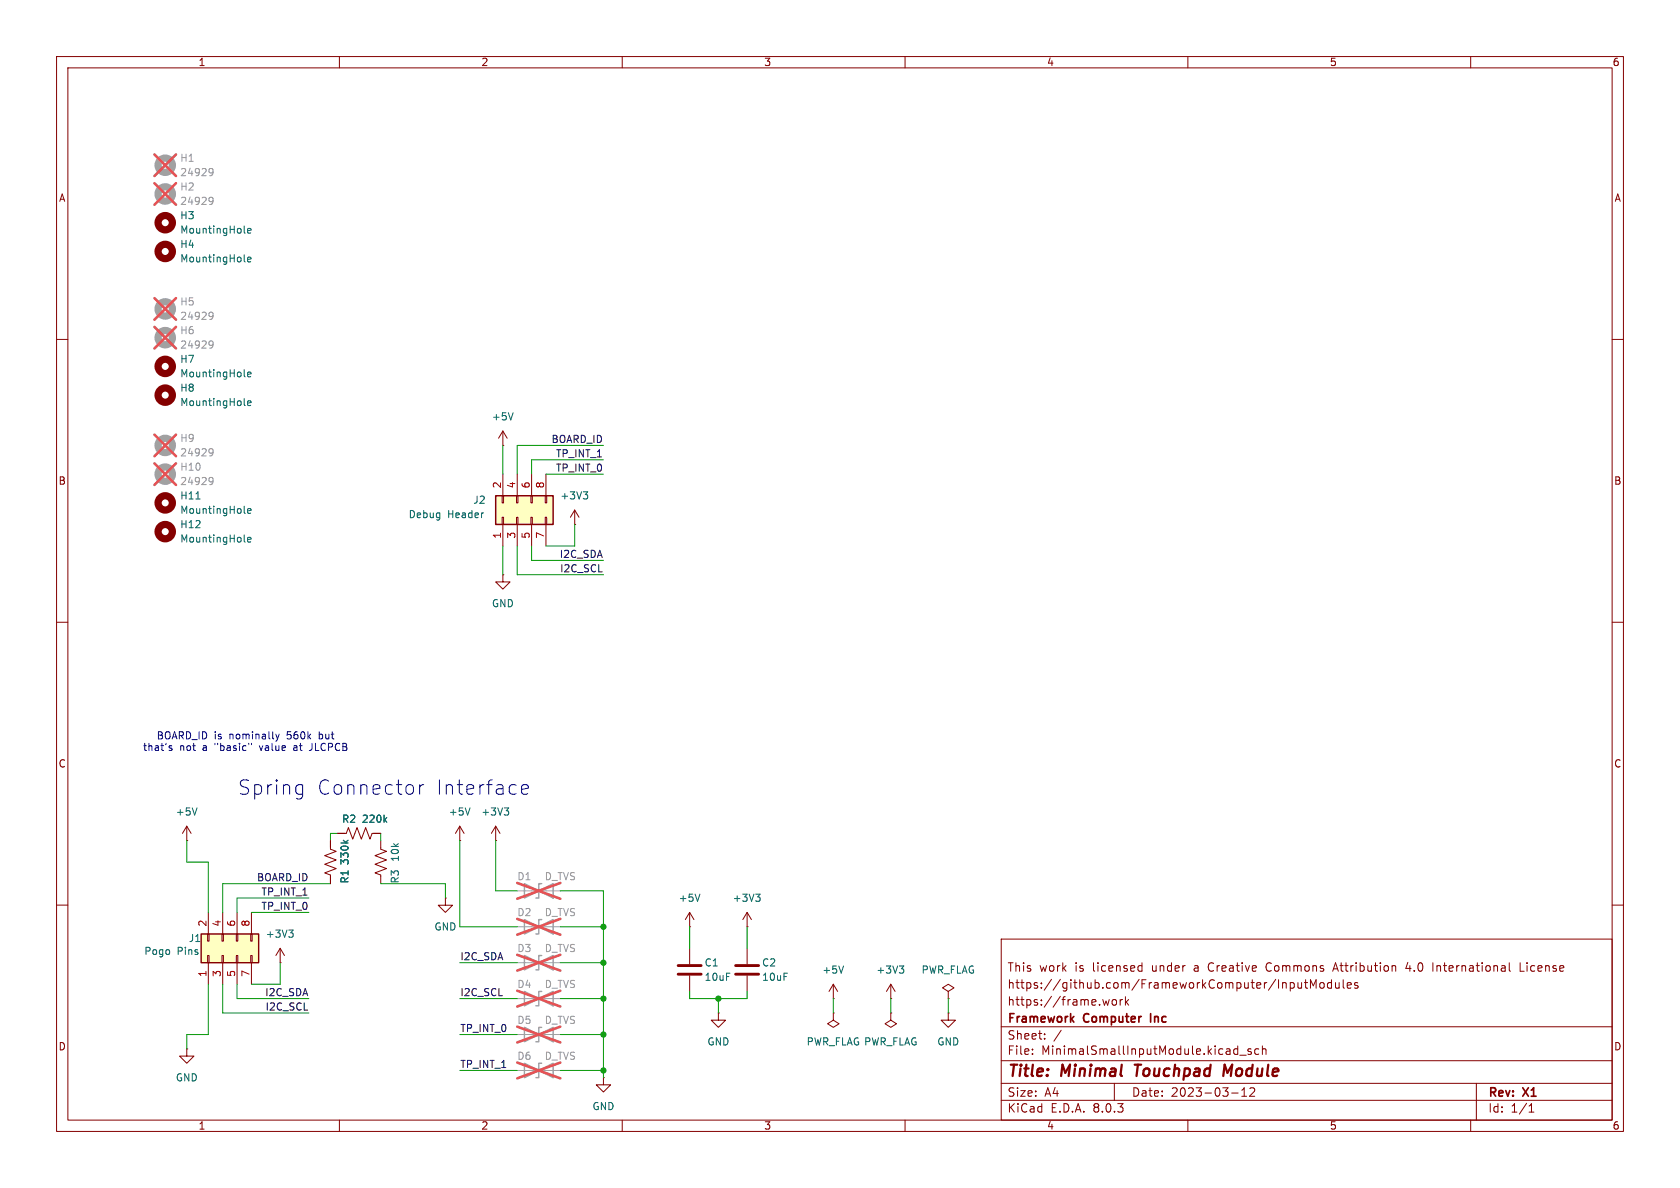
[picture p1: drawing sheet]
<svg xmlns="http://www.w3.org/2000/svg" width="297mm" height="210mm" viewBox="0 0 297 210" stroke-linecap="round" stroke-linejoin="round" font-family="sans-serif">
<g fill="none" stroke="#840000" stroke-width=".18">
<path d="M10 10h277v190h-277zM12 12h273v186h-273zM60 10v2M110 10v2M160 10v2M210 10v2M260 10v2M10 60h2M285 60h2M101.6 92.7h.1M101.6 90.2l-.8 1.2M101.6 90.2v2.5"/>
<path d="M101.6 90.2l.8 1.2M10 110h2M88.9 101.6v1.3h1.3l-1.3 1.2-1.3-1.2h1.3M88.9 101.6h.1M285 110h2M10 160h2M33 148.6h.1M33 146.1l-.7 1.2M33 146.1v2.5M33 146.1l.8 1.2M58.4 148.6v1.5l1 .4-2 .8 2 .7-2 .8 2 .7-2 .8 1 .4v1.5M59.7 147.3h1.5l.4-1 .8 2 .7-2 .8 2 .7-2 .8 2 .4-1h1.5"/>
<path d="M67.3 148.6v1.5l1 .4-2 .8 2 .7-2 .8 2 .7-2 .8 1 .4v1.5M78.7 158.8v1.2h1.3l-1.3 1.3-1.2-1.3h1.2M78.7 158.8h.1M81.3 148.6h.1M81.3 146.1l-.8 1.2M81.3 146.1v2.5M81.3 146.1l.7 1.2M87.6 148.6h.1M87.6 146.1l-.7 1.2M87.6 146.1v2.5M87.6 146.1l.8 1.2M285 160h2"/>
<path d="M121.9 163.8h.1M121.9 161.3l-.7 1.3M121.9 161.3v2.5M121.9 167.6v2.8M121.9 172.5v2.8M121.9 161.3l.8 1.3M127 179.1v1.2h1.3l-1.3 1.3-1.3-1.3h1.3M127 179.1h.1M132.1 163.8h.1M132.1 161.3l-.8 1.3M132.1 161.3v2.5M132.1 167.6v2.8"/>
<path d="M132.1 172.5v2.8M132.1 161.3l.7 1.3M147.3 179.1v1.2l1 .7-1 .6-1-.6 1-.7M147.3 179.1h.1M147.3 176.5h.1M147.3 174l-.7 1.3M147.3 174v2.5M147.3 174l.8 1.3M157.5 176.5h.1M157.5 179.1v1.2l1 .7-1 .6-1-.6 1-.7M157.5 179.1h.1M157.5 174l-.8 1.3"/>
<path d="M157.5 174v2.5M157.5 174l.7 1.3M167.6 175.3l1.1-.7-1.1-.6-1 .6 1 .7v1.2M167.6 176.5h.1M167.6 179.1v1.2h1.3l-1.3 1.3-1.2-1.3h1.2M167.6 179.1h.1M177 166h108v32h-108zM196.1 176.7l-.3 1-.3-.7-.3 .7M196.7 176.8l.2-.1 .4 .1 .1 .6-.2 .2-.3 .1-.2-.1zM198 176.7v1M198.5 176.7l-.3 .1-.2 .2M199 176.2v1.5"/>
<path d="M199.1 177.1l.4 .6M199.5 176.7l-.5 .6M201.5 170.7l.4 .1M201.9 170.2v1.5M201.9 171.6l-.4 .1M224 170.4l-.2 .4 .2 .7M228.2 173.7l.5 .1 .1 .2-.1 .6-.5 .1M229.5 173.7v.9l.4 .1 .2-.1M230.1 173.7v1M230.6 173.7h.6M230.8 173.2v1.3l.4 .2M231.7 174.7v-1.5l.5 1.1 .5-1.1v1.5"/>
<path d="M233.5 173.8l.3-.1 .3 .3v.4l-.3 .3-.3-.1-.2-.2v-.4zM235.4 173.8l-.4-.1-.3 .3v.4l.1 .2h.6M235.4 173.2v1.5M235.7 171.3h.8M236.1 173.7l.1 .9 .3 .1 .2-.1M236.1 170.2l-.5 1.5M236.7 173.7v1M237.5 173.2v1.3l.2 .2M238.2 174.2l.7-.1-.1-.3-.4-.1-.2 .2v.7h.6M240 173.8l-.3-.1-.2 .2v.2l.5 .2v.3h-.5M246.5 170.7l.2 .2v.8M248.9 170.1l-.4 1.1h1"/>
<path d="M253.3 170.2v1.5M266.8 170.2v1.3l.2 .2M268.7 170.2v1.5h.8M33 185.4v1.3h1.3l-1.3 1.3-1.3-1.3h1.3M33 185.4h.1M60 198v2M110 198v2M160 198v2M177 194.5h108M177 191.5h108M177 187.5h108M177 181.5h108"/>
<path d="M182.5 186.3v.1M182.5 185.5v.1M184.7 183.6v.1M184.7 182.8v.1M187.6 182.1l-1.3 2M197 191.5v3M210 198v2M217.7 193.2h1.2M218.4 185.4l.4 .1M218.8 184.9v1.5M218.8 186.3l-.4 .1M219.2 186.5h1.1"/>
<path d="M219.5 193.8h.9M219.5 192.7l.5-.4v1.5M221 192.4l.5-.1 .2 .1 .1 .3-.9 1.1h.9M221.2 185.5l-.4-.1-.2 .2 .1 .2 .5 .2v.3h-.6M222.5 185.5l-.4-.1-.3 .3v.4l.2 .2h.5M223.2 185.5l.2-.1 .3 .1 .1 .9M223.2 184.9v1.5M260 198v2M261 191.5v6.5M270.3 196.6h.9M270.3 195.5l.4-.4v1.5"/>
</g>
<path d="M200.6 188.2h1.1M201.2 188.2l-.3 2M217.8 188.2l-.8 1.4-.5-1.4-.2 2" fill="none" stroke="#840000" stroke-width=".4"/>
<path d="M203.4 179.2v1.5" fill="none" stroke="#840000" stroke-width=".3"/>
<path d="M91.4 157.5h7.7M91.4 163.8h7.7M91.4 170.2h7.7M91.4 176.5h7.7M91.4 182.9h7.7M91.4 189.2h7.7" fill="none" stroke="#a1a1a1" stroke-width=".18"/>
<path d="M92.7 156.2l5.1 2.6v-2.6l-5.1 2.6zM95.8 156.2h-.6v2.6h-.5M92.7 162.6l5.1 2.5v-2.5l-5.1 2.5zM92.7 168.9l5.1 2.6v-2.6l-5.1 2.6zM92.7 175.3l5.1 2.5v-2.5l-5.1 2.5zM95.8 162.6h-.6v2.5h-.5M95.8 168.9h-.6v2.6h-.5M95.8 175.3h-.6v2.5h-.5M92.7 181.6l5.1 2.6v-2.6l-5.1 2.6zM92.7 188l5.1 2.5v-2.5l-5.1 2.5zM95.8 181.6h-.6v2.6h-.5M95.8 188h-.6v2.5h-.5" fill="none" stroke="#a1a1a1" stroke-width=".25"/>
<g fill="none" stroke="#e65255" stroke-width=".46">
<path d="M27.3 32.4l3.8 3.8M27.3 27.3l3.8 3.8M31.1 32.4l-3.8 3.8M31.1 27.3l-3.8 3.8M27.3 52.7l3.8 3.8M27.3 57.8l3.8 3.8M31.1 52.7l-3.8 3.8M31.1 57.8l-3.8 3.8M27.3 76.8l3.8 3.8M31.1 76.8l-3.8 3.8M27.3 81.9l3.8 3.8M31.1 81.9l-3.8 3.8"/>
<path d="M91.4 156.1l7.7 2.8M99.1 156.1l-7.7 2.8M91.4 162.4l7.7 2.8M91.4 168.8l7.7 2.8M91.4 175.1l7.7 2.8M99.1 162.4l-7.7 2.8M99.1 168.8l-7.7 2.8M99.1 175.1l-7.7 2.8M91.4 181.5l7.7 2.8M91.4 187.8l7.7 2.8M99.1 181.5l-7.7 2.8M99.1 187.8l-7.7 2.8"/>
</g>
<g fill="none" stroke="#006464" stroke-width=".18">
<path d="M43.2 41l.2 .2M43.2 46.1l.2 .2M43.8 40.8l.6-.1-.1-.3h-.3l-.2 .2v.6h.5M43.8 45.9l.6-.1-.1-.3h-.3l-.2 .1v.6h.5M43.2 66.4l.2 .2M43.2 71.5l.2 .2M43.8 66.2l.6-.1-.1-.3h-.3l-.2 .2v.6h.5M43.8 71.3l.6-.1-.1-.3h-.3l-.2 .1v.6h.5M34.6 88.2h.8M43.2 90.6l.2 .1M43.2 95.6l.2 .2M43.8 90.3l.6-.1-.1-.2-.3-.1-.2 .2v.6h.5"/>
<path d="M43.8 95.4l.6-.1-.1-.3h-.3l-.2 .2v.6h.5M103.1 86.9h.8l-.4 .5M103.7 87.4l.2 .3v.3l-.2 .2M34.8 142.8l-.4 1.3M60.7 148.5l.5 .5M61.5 148.5l-.4 .4M68 144.9l.4 .5M68.4 144.5l-.5 .5M83.1 142.8l-.4 1.3M89.1 142.8h.8l-.4 .5M89.7 143.3l.2 .2v.3l-.2 .3M123.7 158.1l-.4 1.2"/>
<path d="M133.6 158.1h.8l-.4 .4M134.1 158.5l.3 .3v.3l-.3 .2M149.1 170.8l-.4 1.2M159 170.8h.8l-.4 .4M159.5 171.2l.3 .3v.3l-.3 .2"/>
</g>
<g fill="none" stroke="#a1a1a1" stroke-width="1.3">
<circle cx="29.2" cy="29.2" r="1.27"/>
<circle cx="29.2" cy="34.3" r="1.27"/>
<circle cx="29.2" cy="59.7" r="1.27"/>
<circle cx="29.2" cy="54.6" r="1.27"/>
<circle cx="29.2" cy="78.7" r="1.27"/>
<circle cx="29.2" cy="83.8" r="1.27"/>
</g>
<path d="M37.2 34.9l.4 .1a.84 .84 0 0 1-.3 1.1h-.2M37.2 29.8l.4 .1a.84 .84 0 0 1-.3 1.2h-.2M37.7 35.4l-.2 .2-.3 .1M37.7 30.3l-.2 .2-.3 .1M37.2 55.2l.4 .1a.84 .84 0 0 1-.3 1.2h-.2M37.7 55.7l-.2 .2-.3 .1M37.2 60.3l.4 .1a.84 .84 0 0 1-.3 1.1h-.2M37.2 79.3l.4 .1a.84 .84 0 0 1-.3 1.2h-.2M37.7 79.9l-.2 .1-.3 .1M37.7 60.8l-.2 .2-.3 .1M37.2 84.4l.4 .1a.84 .84 0 0 1-.3 1.2h-.2M37.7 84.9l-.2 .2-.3 .1" fill="none" stroke="#989898" stroke-width=".18"/>
<path d="M119.9 172.2h4.1M119.9 170.7h4.1M130 172.2h4.1M130 170.7h4.1" fill="none" stroke="#840000" stroke-width=".51"/>
<g fill="none" stroke="#840000" stroke-width="1.3">
<circle cx="29.2" cy="39.4" r="1.27"/>
<circle cx="29.2" cy="44.4" r="1.27"/>
<circle cx="29.2" cy="64.8" r="1.27"/>
<circle cx="29.2" cy="69.8" r="1.27"/>
<circle cx="29.2" cy="94" r="1.27"/>
<circle cx="29.2" cy="88.9" r="1.27"/>
</g>
<path d="M35.6 165.1h10.1v5.1h-10.1z" fill="#ffffc2"/>
<g fill="none" stroke="#840000" stroke-width=".18">
<path d="M36.7 168.9h.3v1.3h-.3zM36.7 165.1h.3v1.3h-.3zM36.8 161.3v3.8M36.8 170.2v3.8M39.2 168.9h.3v1.3h-.3zM39.2 165.1h.3v1.3h-.3zM39.4 161.3v3.8M39.4 170.2v3.8M41.8 168.9h.2v1.3h-.2zM41.8 165.1h.2v1.3h-.2zM41.9 161.3v3.8M41.9 170.2v3.8"/>
<path d="M44.3 168.9h.3v1.3h-.3zM44.3 165.1h.3v1.3h-.3zM44.4 161.3v3.8M44.4 170.2v3.8M49.5 170.2h.1M49.5 167.6l-.7 1.3M49.5 167.6v2.6M49.5 167.6l.8 1.3"/>
</g>
<path d="M35.6 165.1h10.1v5.1h-10.1z" fill="none" stroke="#840000" stroke-width=".25"/>
<path d="M51 164.4h.8l-.4 .5M51.6 164.9l.2 .2v.3l-.2 .3" fill="none" stroke="#006464" stroke-width=".18"/>
<path d="M87.6 87.6h10.2v5.1h-10.2z" fill="#ffffc2"/>
<g fill="none" stroke="#840000" stroke-width=".18">
<path d="M88.9 78.7h.1M88.9 76.2v2.5M88.9 76.2l-.8 1.3M88.9 76.2l.8 1.3M88.8 91.4h.2v1.3h-.2zM88.8 87.6h.2v1.3h-.2zM88.9 83.8v3.8M88.9 92.7v3.8M91.3 91.4h.3v1.3h-.3zM91.3 87.6h.3v1.3h-.3zM91.4 83.8v3.8M91.4 92.7v3.8"/>
<path d="M93.9 91.4h.2v1.3h-.2zM93.9 87.6h.2v1.3h-.2zM94 83.8v3.8M94 92.7v3.8M96.4 91.4h.2v1.3h-.2zM96.4 87.6h.2v1.3h-.2zM96.5 83.8v3.8M96.5 92.7v3.8M58.4 148.6v1.3M58.4 154.9v1.3M59.7 147.3h1.3M66 147.3h1.3"/>
<path d="M106.7 190.5v1.3h1.2l-1.2 1.2-1.3-1.2h1.3M106.7 190.5h.1"/>
</g>
<path d="M87.6 87.6h10.2v5.1h-10.2z" fill="none" stroke="#840000" stroke-width=".25"/>
<path d="M90.7 73l-.4 1.2M60.7 148.5l.5 .5M61.5 148.5l-.4 .4M68 144.9l.4 .5M68.4 144.5l-.5 .5" fill="none" stroke="#006464" stroke-width=".18"/>
<g fill="none" stroke="#0000c2" stroke-width=".18">
<path d="M29.9 132.1l.5 .3-.1 .3-.4-.1M30.4 131.9l-.3-.1-.2 .2M48.8 129.8l.3 .8M49.1 130.6l-.3 .4M49.4 129.8l-.3 .8M52.1 131.8l-.1 .1M52.1 132.2l-.2 .2 .2 .3M52.8 138.7l.7 .1M53.5 138.7v2.1l-.5 .4M55.1 132.5l-.4 .2M74.2 138.7v1.7M74.9 138.7a.65 .65 0 0 0-.7 .5"/>
<path d="M92.2 139.6l1.2-.3-.1-.5-.7-.1-.4 .4v.9l.1 .3 .3 .1 .7-.1M53.5 140.3l-.7 .1"/>
</g>
<g fill="none" stroke="#009600" stroke-width=".18">
<path d="M88.9 78.7v5.1M106.7 78.7h-15.3v5.1M88.9 96.5v5.1M91.4 96.5v5.1h15.3M94 96.5v2.6h12.7M96.5 83.8h10.2M101.6 92.7v3.8h-5.1M106.7 81.3h-12.7v2.5M33 148.6v3.8h3.8v8.9M54.6 158.8h-12.7v2.5M58.4 156.2h-19v5.1M59.7 147.3h-1.3v1.3"/>
<path d="M67.3 156.2h11.4v2.6M67.3 147.3v1.3M81.3 148.6v15.2h10.1M87.6 148.6v8.9h3.8M99.1 157.5h7.6v33M36.8 174v8.9h-3.8v2.5M39.4 174v5.1h15.2M41.9 174v2.5h12.7M44.4 161.3h10.2M49.5 170.2v3.8h-5.1M81.3 170.2h10.1M81.3 176.5h10.1"/>
<path d="M99.1 170.2h7.6M99.1 176.5h7.6M99.1 163.8h7.6M121.9 175.3v1.2h10.2v-1.2M121.9 163.8v3.8M127 176.5v2.6M132.1 163.8v3.8M147.3 176.5v2.6M157.5 176.5v2.6M167.6 176.5v2.6M81.3 182.9h10.1M81.3 189.2h10.1"/>
<path d="M99.1 182.9h7.6M99.1 189.2h7.6"/>
</g>
<g fill="#009600" stroke="#009600" stroke-width=".18">
<circle cx="106.7" cy="170.2" r=".46"/>
<circle cx="106.7" cy="176.5" r=".46"/>
<circle cx="106.7" cy="182.9" r=".46"/>
<circle cx="127" cy="176.5" r=".46"/>
<circle cx="106.7" cy="163.8" r=".46"/>
<circle cx="106.7" cy="189.2" r=".46"/>
</g>
<g font-size="3.5" fill="#0000c2">
<text x="41.9" y="140.7">Spring</text>
<text x="55.9" y="140.7">Connector</text>
<text x="76.9" y="140.7">Interface</text>
</g>
<g font-size="2.8" fill="#840000">
<text x="178" y="190.9">Title:</text>
<text x="187.7" y="190.9">Minimal</text>
<text x="201.5" y="190.9">Touchpad</text>
<text x="217.9" y="190.9">Module</text>
</g>
<g font-size="2.1" fill="#840000">
<text x="178" y="172">This</text>
<text x="183.7" y="172">work</text>
<text x="190.1" y="172">is</text>
<text x="193.3" y="172">licensed</text>
<text x="203.9" y="172">under</text>
<text x="211.5" y="172">a</text>
<text x="214.2" y="172">Creative</text>
<text x="224.5" y="172">Commons</text>
<text x="236.6" y="172">Attribution</text>
<text x="249.6" y="172">4.0</text>
<text x="254.4" y="172">International</text>
<text x="270" y="172">License</text>
<text x="178" y="178">https://frame.work</text>
<text x="178" y="175">https://github.com/FrameworkComputer/InputModules</text>
<text x="178" y="184">Sheet:</text>
<text x="178" y="181.2">Framework</text>
<text x="191.7" y="181.2">Computer</text>
<text x="204.1" y="181.2">Inc</text>
<text x="178" y="186.7">File:</text>
<text x="184.1" y="186.7">MinimalSmallInputModule.kicad_sch</text>
<text x="178" y="196.9">KiCad</text>
<text x="178" y="194.1">Size:</text>
<text x="184.7" y="194.1">A4</text>
<text x="185.7" y="196.9">E.D.A.</text>
<text x="193.3" y="196.9">8.0.3</text>
<text x="200" y="194.1">Date:</text>
<text x="207" y="194.1">2023-03-12</text>
<text x="263" y="194.3">Rev:</text>
<text x="263" y="196.9">Id:</text>
<text x="267.1" y="196.9">1/1</text>
<text x="269.4" y="194.3">X1</text>
</g>
<g font-size="1.8" fill="#840000">
<text x="35" y="11.9">1</text>
<text x="85" y="11.9">2</text>
<text x="135" y="11.9">3</text>
<text x="185" y="11.9">4</text>
<text x="235" y="11.9">5</text>
<text x="285" y="11.9">6</text>
<text x="10.3" y="35.9">A</text>
<text x="285.3" y="35.9">A</text>
<text x="10.3" y="85.9">B</text>
<text x="285.3" y="85.9">B</text>
<text x="10.3" y="135.9">C</text>
<text x="285.3" y="135.9">C</text>
<text x="10.3" y="185.9">D</text>
<text x="285.3" y="185.9">D</text>
<text x="35" y="199.9">1</text>
<text x="85" y="199.9">2</text>
<text x="135" y="199.9">3</text>
<text x="185" y="199.9">4</text>
<text x="235" y="199.9">5</text>
<text x="285" y="199.9">6</text>
</g>
<g font-size="1.8" fill="#989898">
<text x="31.8" y="28.8">H1</text>
<text x="31.8" y="31.3">24929</text>
<text x="31.8" y="33.9">H2</text>
<text x="31.8" y="36.4">24929</text>
<text x="31.8" y="56.7">24929</text>
<text x="31.8" y="54.2">H5</text>
<text x="31.8" y="59.3">H6</text>
<text x="31.8" y="61.8">24929</text>
<text x="31.8" y="80.9">24929</text>
<text x="31.8" y="83.4">H10</text>
<text x="31.8" y="78.3">H9</text>
<text x="31.8" y="86">24929</text>
<text x="91.4" y="155.8">D1</text>
<text x="96.2" y="155.8">D_TVS</text>
<text x="91.4" y="162.2">D2</text>
<text x="96.2" y="162.2">D_TVS</text>
<text x="91.4" y="168.5">D3</text>
<text x="96.2" y="168.5">D_TVS</text>
<text x="91.4" y="174.9">D4</text>
<text x="96.2" y="174.9">D_TVS</text>
<text x="91.4" y="181.2">D5</text>
<text x="96.2" y="181.2">D_TVS</text>
<text x="91.4" y="187.6">D6</text>
<text x="96.2" y="187.6">D_TVS</text>
</g>
<g font-size="1.8" fill="#006464">
<text x="31.8" y="39">H3</text>
<text x="31.8" y="41.5">MountingHole</text>
<text x="31.8" y="44">H4</text>
<text x="31.8" y="46.6">MountingHole</text>
<text x="31.8" y="64.4">H7</text>
<text x="31.8" y="66.9">MountingHole</text>
<text x="31.8" y="69.4">H8</text>
<text x="31.8" y="72">MountingHole</text>
<text x="86.9" y="74.5">+5V</text>
<text x="31.8" y="88.5">H11</text>
<text x="83.6" y="89.3">J2</text>
<text x="99" y="88.5">+3V3</text>
<text x="31.8" y="93.6">H12</text>
<text x="31.8" y="91">MountingHole</text>
<text x="72.1" y="91.8">Debug</text>
<text x="79.1" y="91.8">Header</text>
<text x="31.8" y="96.1">MountingHole</text>
<text x="86.9" y="107.5">GND</text>
<text x="31" y="144.4">+5V</text>
<text x="60.4" y="145.6">R2</text>
<text x="63.9" y="145.6">220k</text>
<text x="79.2" y="144.4">+5V</text>
<text x="85" y="144.4">+3V3</text>
<text x="61.8" y="153.1" transform="rotate(-90 61.8 153.1)">330k</text>
<text x="70.7" y="152.4" transform="rotate(-90 70.7 152.4)">10k</text>
<text x="61.8" y="156.3" transform="rotate(-90 61.8 156.3)">R1</text>
<text x="70.7" y="156.3" transform="rotate(-90 70.7 156.3)">R3</text>
<text x="119.9" y="159.6">+5V</text>
<text x="129.4" y="159.6">+3V3</text>
<text x="33.3" y="166.7">J1</text>
<text x="46.9" y="166">+3V3</text>
<text x="76.7" y="164.7">GND</text>
<text x="25.4" y="169">Pogo</text>
<text x="31.3" y="169">Pins</text>
<text x="124.5" y="171">C1</text>
<text x="124.5" y="173.6">10uF</text>
<text x="134.6" y="171">C2</text>
<text x="134.6" y="173.6">10uF</text>
<text x="145.3" y="172.3">+5V</text>
<text x="154.8" y="172.3">+3V3</text>
<text x="162.8" y="172.3">PWR_FLAG</text>
<text x="125" y="185">GND</text>
<text x="142.5" y="185">PWR_FLAG PWR_FLAG</text>
<text x="165.6" y="185">GND</text>
<text x="31" y="191.4">GND</text>
<text x="104.6" y="196.4">GND</text>
</g>
<g font-size="1.8" fill="#0f0f0f">
<text x="97.4" y="78.4">BOARD_ID</text>
<text x="98.2" y="80.9">TP_INT_1</text>
<text x="98.2" y="83.5">TP_INT_0</text>
<text x="98.9" y="98.7">I2C_SDA</text>
<text x="98.9" y="101.3">I2C_SCL</text>
<text x="45.3" y="155.9">BOARD_ID</text>
<text x="46.1" y="160.9">TP_INT_0</text>
<text x="46.1" y="158.4">TP_INT_1</text>
<text x="81.3" y="169.8">I2C_SDA</text>
<text x="46.8" y="176.2">I2C_SDA</text>
<text x="46.8" y="178.7">I2C_SCL</text>
<text x="81.3" y="176.2">I2C_SCL</text>
<text x="81.3" y="182.5">TP_INT_0</text>
<text x="81.3" y="188.9">TP_INT_1</text>
</g>
<g font-size="1.8" fill="#a90000">
<text x="88.6" y="86.4" transform="rotate(-90 88.6 86.4)">2</text>
<text x="91.2" y="86.4" transform="rotate(-90 91.2 86.4)">4</text>
<text x="93.7" y="86.4" transform="rotate(-90 93.7 86.4)">6</text>
<text x="96.3" y="86.4" transform="rotate(-90 96.3 86.4)">8</text>
<text x="88.6" y="95.3" transform="rotate(-90 88.6 95.3)">1</text>
<text x="91.2" y="95.3" transform="rotate(-90 91.2 95.3)">3</text>
<text x="93.7" y="95.3" transform="rotate(-90 93.7 95.3)">5</text>
<text x="96.3" y="95.3" transform="rotate(-90 96.3 95.3)">7</text>
<text x="36.6" y="163.9" transform="rotate(-90 36.6 163.9)">2</text>
<text x="39.1" y="163.9" transform="rotate(-90 39.1 163.9)">4</text>
<text x="41.7" y="163.9" transform="rotate(-90 41.7 163.9)">6</text>
<text x="44.2" y="163.9" transform="rotate(-90 44.2 163.9)">8</text>
<text x="36.6" y="172.8" transform="rotate(-90 36.6 172.8)">1</text>
<text x="39.1" y="172.8" transform="rotate(-90 39.1 172.8)">3</text>
<text x="41.7" y="172.8" transform="rotate(-90 41.7 172.8)">5</text>
<text x="44.2" y="172.8" transform="rotate(-90 44.2 172.8)">7</text>
</g>
<g font-size="1.8" fill="#0000c2">
<text x="27.6" y="130.9">BOARD_ID is</text>
<text x="40.7" y="130.9">nominally</text>
<text x="51" y="130.9">560k</text>
<text x="56.8" y="130.9">but</text>
<text x="25.2" y="133">that's</text>
<text x="31.7" y="133">not</text>
<text x="35.9" y="133">a</text>
<text x="38.3" y="133">&quot;basic&quot;</text>
<text x="46.4" y="133">value</text>
<text x="52.6" y="133">at</text>
<text x="55.6" y="133">JLCPCB</text>
</g>
</svg>
